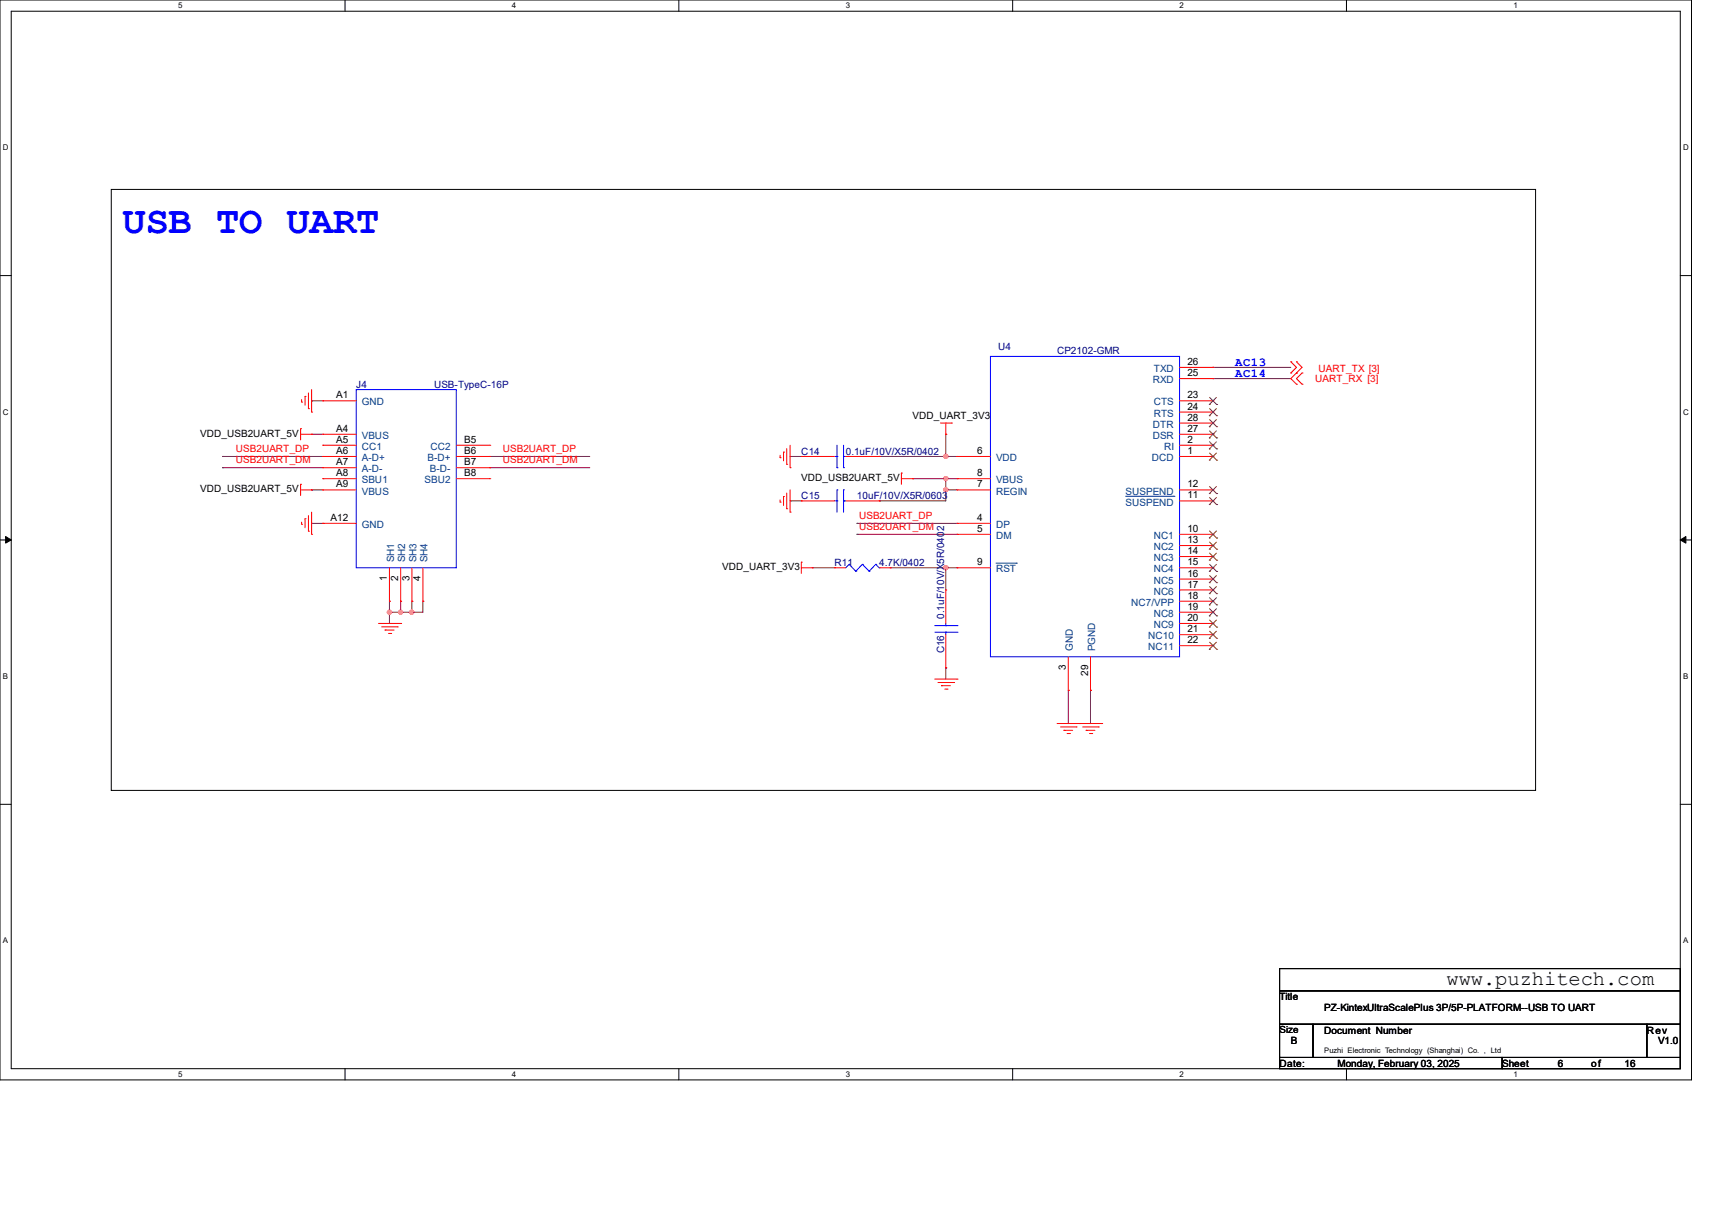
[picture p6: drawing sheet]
<svg xmlns="http://www.w3.org/2000/svg" width="297mm" height="210mm" viewBox="0 0 297 210" stroke-linecap="round" stroke-linejoin="round" font-family="sans-serif">
<path d="M0 0h293.5v187.3h-293.5zM1.9 1.9h289.6v183.4h-289.6z" fill="none" stroke="#000" stroke-width=".17"/>
<g fill="#fff">
<path d="M30.9 .2h.8v1.5h-.8z"/>
<path d="M30.9 185.5h.8v1.6h-.8z"/>
</g>
<path d="M59.9 0v1.9M59.9 185.3v2" fill="none" stroke="#000" stroke-width=".17"/>
<g fill="#fff">
<path d="M88.8 .2h.8v1.5h-.8z"/>
<path d="M88.8 185.5h.8v1.6h-.8z"/>
</g>
<path d="M117.8 0v1.9M117.8 185.3v2" fill="none" stroke="#000" stroke-width=".17"/>
<g fill="#fff">
<path d="M146.7 .2h.8v1.5h-.8z"/>
<path d="M146.7 185.5h.8v1.6h-.8z"/>
</g>
<path d="M175.7 0v1.9M175.7 185.3v2" fill="none" stroke="#000" stroke-width=".17"/>
<g fill="#fff">
<path d="M204.6 .2h.8v1.5h-.8z"/>
<path d="M204.6 185.5h.8v1.6h-.8z"/>
</g>
<path d="M233.6 0v1.9M233.6 185.3v2" fill="none" stroke="#000" stroke-width=".17"/>
<g fill="#fff">
<path d="M262.6 .2h.7v1.5h-.7z"/>
<path d="M262.6 185.5h.7v1.6h-.7z"/>
<path d="M.5 24.8h1v1.6h-1z"/>
<path d="M292 24.8h1v1.6h-1z"/>
<path d="M.5 70.7h1v1.5h-1z"/>
<path d="M292 70.7h1v1.5h-1z"/>
</g>
<path d="M0 47.8h1.9M291.5 47.8h2" fill="none" stroke="#000" stroke-width=".17"/>
<g fill="#fff">
<path d="M.5 116.5h.9v1.6h-.9z"/>
<path d="M292 116.5h.9v1.6h-.9z"/>
</g>
<path d="M0 93.6h1.9M291.5 93.6h2" fill="none" stroke="#000" stroke-width=".17"/>
<path d="M1 93l.9 .6-.9 .6zM291.5 93.6l1-.6v1.2z" fill="#000" stroke="#000" stroke-width=".17"/>
<g fill="#fff">
<path d="M.5 162.4h.9v1.5h-.9z"/>
<path d="M292 162.4h.9v1.5h-.9z"/>
</g>
<path d="M19.3 32.9h247.1v104.2h-247.1zM0 139.5h1.9M291.5 139.5h2M222 168h69.5v3.8h-69.5zM222 171.8h69.5v5.8h-69.5zM222 177.6h5.8v5.8h-5.8zM227.8 177.6h57.9v5.8h-57.9zM285.7 177.6h5.8v5.8h-5.8zM222 183.4h38.6v1.9h-38.6zM260.6 183.4h30.9v1.9h-30.9z" fill="none" stroke="#000" stroke-width=".17"/>
<g fill="none" stroke="#800040" stroke-width=".17">
<path d="M38.6 79.2h.1M38.6 79.2h17.4M54.1 69.5h.1M54.1 75.3h.1M54.1 69.5h1.9M54.1 75.3h1.9M85 79.2h.1M85 79.2h17.3M137.1 79.2h.1M137.1 79.2h1.9M152.5 79.2h.1M152.5 79.2h13.5"/>
<path d="M164.1 75.3h.1M164.1 79.2h.1M164.1 75.3v3.9M210.4 65.7h.1M210.4 63.7h.1M210.4 65.7h13.5M210.4 63.7h13.5M38.6 81.1h.1M38.6 81.1h17.4M54.1 90.8h.1M54.1 85h.1M54.1 90.8h1.9"/>
<path d="M54.1 85h1.9M85 81.1h.1M85 81.1h17.3M137.1 86.9h.1M137.1 86.9h1.9M140.9 98.5h.1M140.9 98.5h3.9M148.7 92.7h.1M148.7 90.8h.1M148.7 92.7h17.3M148.7 90.8h17.3M152.5 86.9h.1"/>
<path d="M154.4 98.5h.1M154.4 98.5h11.6M158.3 83h.1M158.3 83h7.7M164.1 98.5h.1M164.1 83h.1M164.1 85h.1M164.1 83v3.9h-11.6M164.1 98.5v3.8M164.1 85h1.9M67.6 106.2h.1M67.6 104.3h.1"/>
<path d="M67.6 104.3v3.8M69.5 106.2h.1M69.5 104.3h.1M69.5 104.3v1.9M71.5 104.3h.1M71.5 106.2h.1M71.5 104.3v1.9M73.4 104.3h.1M73.4 104.3v1.9h-5.8M164.1 115.8h.1M164.1 115.8v2M185.3 119.7h.1"/>
<path d="M185.3 119.7v5.8M189.2 119.7h.1M189.2 119.7v5.8"/>
</g>
<g fill="#f0f" stroke="#f0f" stroke-width=".17">
<circle cx="164.1" cy="98.4" r=".37"/>
<circle cx="164.1" cy="79.1" r=".37"/>
<circle cx="164.1" cy="83" r=".37"/>
<circle cx="164.1" cy="84.9" r=".37"/>
<circle cx="71.4" cy="106.2" r=".37"/>
<circle cx="67.6" cy="106.2" r=".37"/>
<circle cx="69.5" cy="106.2" r=".36"/>
</g>
<g fill="none" stroke="#f00" stroke-width=".17">
<path d="M52.2 74.3h.1M52.2 75.3h1.9M52.2 74.3v2M52.3 69.7h.1M52.3 69.3v.4M52.9 68.7h.1M52.9 68.7v1.6M53.5 70.9h.1M53.5 68.2v2.7M54.1 71.5h.1M54.1 75.3h.1M54.1 67.6v3.9"/>
<path d="M56 69.5h.1M56 75.3h.1M56 77.2h.1M56 79.2h.1M56 75.3h5.8M56 69.5h5.8M56 77.2h5.8M56 79.2h5.8M79.2 77.2h5.8M79.2 79.2h5.8M85 77.2h.1M85 79.2h.1"/>
<path d="M135.3 79.4h.1M135.3 79v.4M135.9 78.4h.1M135.9 78.4v1.5M136.5 77.8v2.7M137.1 77.2v3.9M139 79.2h.1M139 79.2h5.8M146.7 79.2h5.8M152.5 79.2h.1M163.2 73.4h1.9M164.1 75.3h.1"/>
<path d="M164.1 73.4v1.9M165.1 73.4h.1M166 79.2h.1M166 79.2h5.8M204.6 73.4h5.8M204.6 75.3h5.8M204.6 69.5h5.8M204.6 77.2h5.8M204.6 79.2h5.8M204.6 71.5h5.8M204.6 65.7h5.8M204.6 63.7h5.8"/>
<path d="M210.4 79.2h.1M210.4 77.2h.1M210.4 69.5h.1M210.4 71.5h.1M210.4 65.7h.1M210.4 63.7h.1M210.4 75.3h.1M210.4 73.4h.1M223.9 62.7h.1M223.9 64.7h.1M223.9 62.7l1 1-1 1M224.9 62.7h.1"/>
<path d="M224.9 64.7h.1M224.9 66.6h.1M224.9 62.7l1 1-2 2 1 .9M225.9 66.6h.1M225.9 64.7h.1M225.9 64.7l-1 1 1 .9M52.2 84h.1M52.2 84v1.9M52.2 85h1.9M52.3 90.9h.1M52.3 90.6v.3M52.9 90h.1"/>
<path d="M52.9 90v1.5M53.5 92.1h.1M53.5 89.4v2.7M54.1 92.7h.1M54.1 85h.1M54.1 88.8v3.9M56 81.1h.1M56 83h.1M56 85h.1M56 90.8h.1M56 83h5.8M56 85h5.8"/>
<path d="M56 81.1h5.8M56 90.8h5.8M67.6 98.5v5.8M69.5 98.5v5.8M71.5 98.5v5.8M73.4 98.5v5.8M79.2 83h5.8M79.2 81.1h5.8M85 81.1h.1M85 83h.1M135.3 87.1h.1M135.3 86.7v.4"/>
<path d="M135.9 86.1h.1M135.9 86.1v1.6M136.5 80.5h.1M136.5 88.2h.1M136.5 85.5v2.7M137.1 81.1h.1M137.1 88.8h.1M137.1 85v3.8M139 97.5h.1M139 86.9h.1M139 98.5h1.9M139 97.5v1.9"/>
<path d="M139 86.9h5.8M140.9 98.5h.1M144.8 98.5h.1M144.8 98.5h1.9M146.7 86.9h5.8M152.5 86.9h.1M152.5 98.5h1.9M154.4 98.5h.1M156.4 82h.1M156.4 83h1.9M156.4 82v2M158.3 83h.1"/>
<path d="M166 90.8h.1M166 92.7h.1M166 85h.1M166 83h.1M166 98.5h.1M166 98.5h5.8M166 83h5.8M166 85h5.8M166 90.8h5.8M166 92.7h5.8M204.6 98.5h5.8M204.6 85h5.8"/>
<path d="M204.6 92.7h5.8M204.6 86.9h5.8M204.6 94.6h5.8M204.6 96.5h5.8M210.4 92.7h.1M210.4 86.9h.1M210.4 85h.1M210.4 94.6h.1M210.4 96.5h.1M210.4 98.5h.1M65.7 108.1h3.8M66.2 108.7h2.7"/>
<path d="M66.8 109.3h.1M66.8 109.3h1.6M67.4 109.9h.4M67.6 104.3h.1M67.8 109.9h.1M68.9 108.7h.1M69.5 108.1h.1M69.5 104.3h.1M71.5 104.3h.1M73.4 104.3h.1M162.2 117.8h3.8M162.7 118.4h2.7"/>
<path d="M163.3 118.9h.1M163.3 118.9h1.6M163.9 119.5h.4M164.1 115.8h.1M164.1 102.3h.1M164.1 102.3v5.8M164.1 110.1v5.7M164.3 119.5h.1M165.4 118.4h.1M166 117.8h.1M185.3 119.7h.1M185.3 113.9v5.8"/>
<path d="M189.2 119.7h.1M189.2 113.9v5.8M204.6 108.1h5.8M204.6 100.4h5.8M204.6 102.3h5.8M204.6 104.3h5.8M204.6 106.2h5.8M204.6 110.1h5.8M204.6 112h5.8M210.4 100.4h.1M210.4 102.3h.1M210.4 104.3h.1"/>
<path d="M210.4 106.2h.1M210.4 108.1h.1M210.4 110.1h.1M210.4 112h.1M183.4 125.5h7.7M184 126.1h2.7M184.6 126.7h.1M184.6 126.7h1.5M185.1 127.2h.4M185.5 127.2h.1M186.7 126.1h.1M187.3 125.5h.1"/>
<path d="M187.8 126.1h2.7M188.4 126.7h.1M188.4 126.7h1.5M189 127.2h.4M189.4 127.2h.1M190.5 126.1h.1M191.1 125.5h.1"/>
</g>
<g fill="none" stroke="#00f" stroke-width=".17">
<path d="M61.8 67.6h17.4v30.9h-17.4zM144.8 79.2h.4M145.2 79.2h.1M145.2 77.2v3.9M146.3 79.2h.1M146.3 77.2v3.9M146.3 79.2h.4M171.8 61.8h32.8v52.1h-32.8zM144.8 86.9h.4M145.2 81.1h.1M145.2 85h.1M145.2 86.9h.1"/>
<path d="M145.2 85v3.8M146.3 81.1h.1M146.3 85h.1M146.3 86.9h.1M146.3 85v3.8M146.3 86.9h.4M147.3 97.9h.1M147.3 97.9l-.6 .6M147.3 97.9l1.2 1.2M148.5 99.1h.1M149.6 97.9h.1M149.6 97.9l-1.1 1.2"/>
<path d="M149.6 97.9l1.2 1.2M150.8 99.1h.1M151.9 97.9h.1M151.9 97.9l-1.1 1.2M151.9 97.9l.6 .6M152.5 98.5h.1M162.2 109.6h3.8M162.2 108.5h3.8M164.1 109.6h.1M164.1 108.5h.1M164.1 108.1v.4M164.1 109.6v.5"/>
<path d="M166 109.6h.1M166 108.5h.1"/>
</g>
<g fill="none" stroke="#804000" stroke-width=".17">
<path d="M209.8 79.8h.1M209.8 77.9h.1M209.8 70.1h.1M209.8 72.1h.1M209.8 75.9h.1M209.8 74h.1M209.8 78.6l1.3 1.2M209.8 76.6l1.3 1.3M209.8 68.9l1.3 1.2M209.8 70.9l1.3 1.2M209.8 74.7l1.3 1.2M209.8 72.8l1.3 1.2"/>
<path d="M211 78.6l-1.2 1.2M211 76.6l-1.2 1.3M211 68.9l-1.2 1.2M211 70.9l-1.2 1.2M211 74.7l-1.2 1.2M211 72.8l-1.2 1.2M211.1 79.8h.1M211.1 77.9h.1M211.1 70.1h.1M211.1 72.1h.1M211.1 75.9h.1M211.1 74h.1"/>
<path d="M209.8 93.3h.1M209.8 87.5h.1M209.8 85.6h.1M209.8 95.2h.1M209.8 97.2h.1M209.8 99.1h.1M209.8 92.1l1.3 1.2M209.8 86.3l1.3 1.2M209.8 84.4l1.3 1.2M209.8 94l1.3 1.2M209.8 95.9l1.3 1.3M209.8 97.9l1.3 1.2"/>
<path d="M209.8 99.8l1.3 1.2M211 92.1l-1.2 1.2M211 86.3l-1.2 1.2M211 84.4l-1.2 1.2M211 94l-1.2 1.2M211 95.9l-1.2 1.3M211 97.9l-1.2 1.2M211 99.8l-1.2 1.2M211.1 93.3h.1M211.1 87.5h.1M211.1 85.6h.1M211.1 95.2h.1"/>
<path d="M211.1 97.2h.1M211.1 99.1h.1M209.8 101h.1M209.8 103h.1M209.8 104.9h.1M209.8 106.8h.1M209.8 108.8h.1M209.8 110.7h.1M209.8 112.6h.1M209.8 101.7l1.3 1.3M209.8 103.7l1.3 1.2M209.8 105.6l1.3 1.2"/>
<path d="M209.8 107.5l1.3 1.3M209.8 109.5l1.3 1.2M209.8 111.4l1.3 1.2M211 101.7l-1.2 1.3M211 103.7l-1.2 1.2M211 105.6l-1.2 1.2M211 107.5l-1.2 1.3M211 109.5l-1.2 1.2M211 111.4l-1.2 1.2M211.1 101h.1M211.1 103h.1M211.1 104.9h.1"/>
<path d="M211.1 106.8h.1M211.1 108.8h.1M211.1 110.7h.1M211.1 112.6h.1"/>
</g>
<path d="M172.8 97.7h3.5M176.3 97.7h.1M195.3 86.1h8.4M203.7 86.1h.1" fill="none" stroke="#004080" stroke-width=".17"/>
<text font-size="6.7" fill="#00f" x="21.3" y="40.3">USB TO UART</text>
<text font-size="3.6" x="251" y="170.8">www.puzhitech.com</text>
<g font-size="2.1" fill="#00f">
<text x="214.3" y="63.5">AC13</text>
<text x="214.3" y="65.4">AC14</text>
</g>
<g font-size="1.7" fill="#000080">
<text x="173.2" y="60.7">U4</text>
<text x="183.4" y="61.5">CP2102-GMR</text>
<text x="61.8" y="67.3">J4</text>
<text x="75.3" y="67.3">USB-TypeC-16P</text>
<text x="139" y="78.8">C14</text>
<text x="146.7" y="78.8">0.1uF/10V/X5R/0402</text>
<text x="139" y="86.6">C15</text>
<text x="148.7" y="86.6">10uF/10V/X5R/0603</text>
<text x="144.8" y="98.1">R11</text>
<text x="152.5" y="98.1">4.7K/0402</text>
<text x="163.8" y="107.4" transform="rotate(-90 163.8 107.4)">0.1uF/10V/X5R/0402</text>
<text x="163.8" y="113.3" transform="rotate(-90 163.8 113.3)">C16</text>
</g>
<g font-size="1.7" fill="#004080">
<text x="200.1" y="64.5">TXD</text>
<text x="62.8" y="70.3">GND</text>
<text x="200" y="66.5">RXD</text>
<text x="200.1" y="70.3">CTS</text>
<text x="62.8" y="76.1">VBUS</text>
<text x="200" y="76.1">DSR</text>
<text x="200" y="74.2">DTR</text>
<text x="200.1" y="72.3">RTS</text>
<text x="62.8" y="78">CC1</text>
<text x="62.8" y="80">A-D+</text>
<text x="62.8" y="81.9">A-D-</text>
<text x="62.8" y="83.8">SBU1</text>
<text x="73.7" y="83.8">SBU2</text>
<text x="74.2" y="80">B-D+</text>
<text x="74.6" y="81.9">B-D-</text>
<text x="74.7" y="78">CC2</text>
<text x="172.8" y="80">VDD</text>
<text x="172.8" y="83.8">VBUS</text>
<text x="199.9" y="80">DCD</text>
<text x="202" y="78">RI</text>
<text x="62.8" y="85.8">VBUS</text>
<text x="172.8" y="85.8">REGIN</text>
<text x="195.3" y="87.7">SUSPEND</text>
<text x="195.3" y="85.8">SUSPEND</text>
<text x="62.8" y="91.6">GND</text>
<text x="172.8" y="91.6">DP</text>
<text x="172.8" y="93.5">DM</text>
<text x="200.1" y="93.5">NC1</text>
<text x="200.1" y="95.4">NC2</text>
<text x="68.4" y="97.5" transform="rotate(-90 68.4 97.5)">SH1</text>
<text x="70.3" y="97.5" transform="rotate(-90 70.3 97.5)">SH2</text>
<text x="72.3" y="97.5" transform="rotate(-90 72.3 97.5)">SH3</text>
<text x="74.2" y="97.5" transform="rotate(-90 74.2 97.5)">SH4</text>
<text x="172.8" y="99.3">RST</text>
<text x="200.1" y="97.3">NC3</text>
<text x="200.1" y="99.3">NC4</text>
<text x="200.1" y="101.2">NC5</text>
<text x="196.3" y="105.1">NC7/VPP</text>
<text x="200.1" y="103.1">NC6</text>
<text x="200.1" y="107">NC8</text>
<text x="186.1" y="112.9" transform="rotate(-90 186.1 112.9)">GND</text>
<text x="190" y="112.9" transform="rotate(-90 190 112.9)">PGND</text>
<text x="199.2" y="110.9">NC10</text>
<text x="199.2" y="112.8">NC11</text>
<text x="200.1" y="108.9">NC9</text>
</g>
<g font-size="1.7">
<text x="206" y="65.2">25</text>
<text x="206" y="63.3">26</text>
<text x="58.3" y="69.1">A1</text>
<text x="206" y="69.1">23</text>
<text x="206" y="71">24</text>
<text x="34.8" y="75.7">VDD_USB2UART_5V</text>
<text x="58.3" y="74.9">A4</text>
<text x="58.3" y="76.8">A5</text>
<text x="80.5" y="76.8">B5</text>
<text x="158.3" y="72.6">VDD_UART_3V3</text>
<text x="206" y="76.8">2</text>
<text x="206" y="74.9">27</text>
<text x="206" y="72.9">28</text>
<text x="58.3" y="78.7">A6</text>
<text x="58.3" y="80.7">A7</text>
<text x="58.3" y="82.6">A8</text>
<text x="80.5" y="78.7">B6</text>
<text x="80.5" y="80.7">B7</text>
<text x="80.5" y="82.6">B8</text>
<text x="139" y="83.5">VDD_USB2UART_5V</text>
<text x="169.5" y="78.7">6</text>
<text x="169.5" y="82.6">8</text>
<text x="206" y="78.7">1</text>
<text x="34.8" y="85.4">VDD_USB2UART_5V</text>
<text x="58.3" y="84.5">A9</text>
<text x="169.5" y="84.5">7</text>
<text x="206" y="86.4">11</text>
<text x="206" y="84.5">12</text>
<text x="57.4" y="90.3">A12</text>
<text x="169.5" y="90.3">4</text>
<text x="169.5" y="92.2">5</text>
<text x="206" y="92.2">10</text>
<text x="206" y="94.2">13</text>
<text x="67.1" y="100.8" transform="rotate(-90 67.1 100.8)">1</text>
<text x="69.1" y="100.8" transform="rotate(-90 69.1 100.8)">2</text>
<text x="71" y="100.8" transform="rotate(-90 71 100.8)">3</text>
<text x="72.9" y="100.8" transform="rotate(-90 72.9 100.8)">4</text>
<text x="125.3" y="98.9">VDD_UART_3V3</text>
<text x="169.5" y="98">9</text>
<text x="206" y="96.1">14</text>
<text x="206" y="98">15</text>
<text x="206" y="100">16</text>
<text x="206" y="101.9">17</text>
<text x="206" y="103.8">18</text>
<text x="206" y="105.7">19</text>
<text x="206" y="107.7">20</text>
<text x="206" y="109.6">21</text>
<text x="206" y="111.5">22</text>
<text x="184.9" y="116.2" transform="rotate(-90 184.9 116.2)">3</text>
<text x="188.8" y="117.2" transform="rotate(-90 188.8 117.2)">29</text>
<text x="222" y="173.4">Title</text>
<text x="222" y="179.2">Size</text>
<text x="229.7" y="175.3">PZ-KintexUltraScalePlus 3P/5P-PLATFORM--USB TO UART</text>
<text x="229.7" y="179.2">Document Number</text>
<text x="285.7" y="179.2">Rev</text>
<text x="222" y="185">Date:</text>
<text x="223.9" y="181.1">B</text>
<text x="232.1" y="185">Monday, February 03, 2025</text>
<text x="260.6" y="185">Sheet</text>
<text x="270.2" y="185">6</text>
<text x="276.1" y="185">of</text>
<text x="281.8" y="185">16</text>
<text x="287.6" y="181.1">V1.0</text>
</g>
<g font-size="1.7" fill="#f00">
<text x="228.8" y="64.6">UART_TX [3]</text>
<text x="228.2" y="66.3">UART_RX [3]</text>
<text x="40.9" y="78.4">USB2UART_DP</text>
<text x="40.9" y="80.3">USB2UART_DM</text>
<text x="87.2" y="78.4">USB2UART_DP</text>
<text x="87.2" y="80.3">USB2UART_DM</text>
<text x="149.1" y="90">USB2UART_DP</text>
<text x="149.1" y="91.9">USB2UART_DM</text>
</g>
<g font-size="1.4">
<text x="30.9" y="1.4">5</text>
<text x="88.8" y="1.4">4</text>
<text x="146.7" y="1.4">3</text>
<text x="204.6" y="1.4">2</text>
<text x="262.6" y="1.4">1</text>
<text x=".5" y="26.1">D</text>
<text x="292" y="26.1">D</text>
<text x=".5" y="71.9">C</text>
<text x="292" y="71.9">C</text>
<text x=".5" y="117.8">B</text>
<text x="292" y="117.8">B</text>
<text x=".5" y="163.6">A</text>
<text x="292" y="163.6">A</text>
<text x="30.9" y="186.8">5</text>
<text x="88.8" y="186.8">4</text>
<text x="146.7" y="186.8">3</text>
<text x="204.6" y="186.8">2</text>
<text x="262.6" y="186.8">1</text>
</g>
<text font-size="1.3" x="229.7" y="182.7">Puzhi Electronic Technology (Shanghai) Co. , Ltd</text>
</svg>
